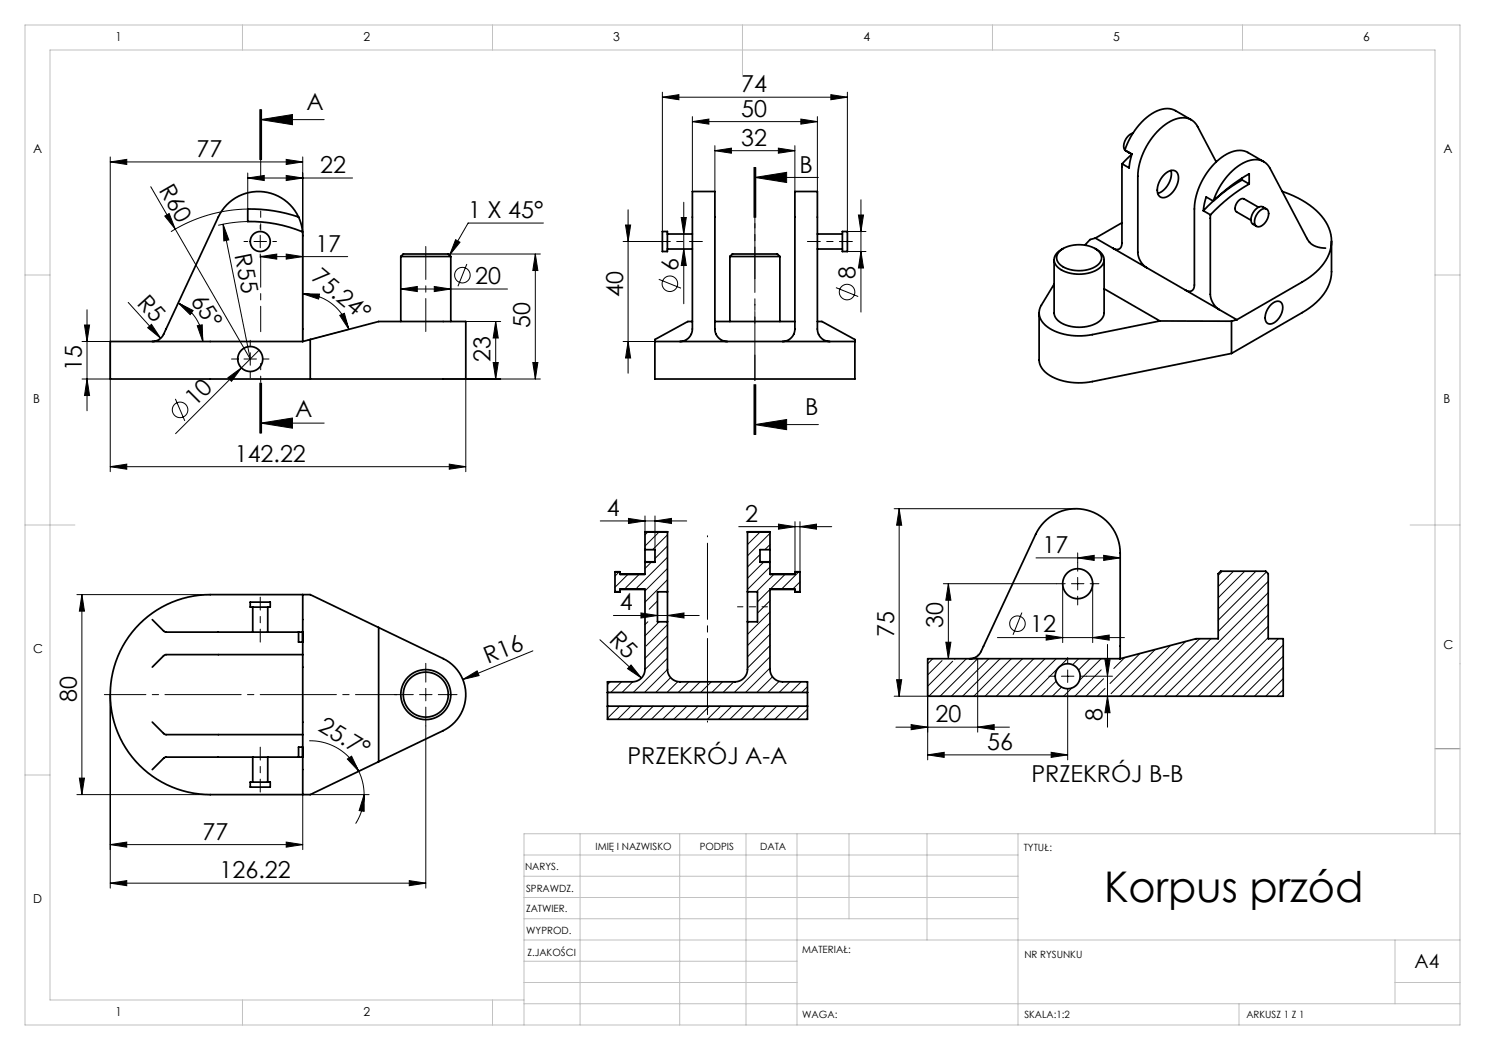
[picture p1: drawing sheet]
<svg xmlns="http://www.w3.org/2000/svg" width="297mm" height="210mm" viewBox="0 0 297 210" stroke-linecap="round" stroke-linejoin="round" font-family="sans-serif">
<g fill="none" stroke="#000" stroke-width=".2">
<path d="M132.5 19.4l3.3-.5v1zM132.5 18.4v27.9M132.5 19.4h37M166.2 18.9l3.3 .5-3.3 .5zM169.5 18.4v27.9h3.7M22 32.4l3.4-.5v1zM22 31.4v62.9M22 32.4h38.5M30.2 37.3l19.8 34.5-5.4-27M49.5 34.6v7.2a30 30 0 0 0-15.3 4.5M49.5 35.6l3.4-.5v1zM49.5 35.6h21"/>
<path d="M52 21.9v10M52.1 23.9h12.7M52.1 23.9l6.4-1v2zM52.1 21.9v10M52.3 21.9v10M57.2 31.9l3.3 .5-3.3 .5zM57.2 35.1l3.3 .5-3.3 .5zM60.5 31.4v36.9M138.5 24.3l3.3-.5v1zM138.5 23.3v15M138.5 24.3h25M143 30.1l3.3-.5v1z"/>
<path d="M143 29.1v9.2M143 30.1h16M150.8 33.5v10M151 35.5l6.3-1v2zM151 33.5v10M151 35.5h12.7M151.2 33.5v10M155.7 29.6l3.3 .5-3.3 .5zM159 29.1v9.2M160.2 23.8l3.3 .5-3.3 .5zM163.5 23.3v15M172.2 40v22.4"/>
<path d="M33 43.2l.8-.5 1.2 3.1zM44.6 44.8l1.2 3.2-1 .2zM49.5 44.3a27.5 27.5 0 0 0-5.9 .8M50.8 48.3h2.5M52 47.1v2.5M52 51.3l3.4-.5v1zM52 51.3h17.5M57.2 50.8l3.3 .5-3.3 .5zM60.5 58.8h3.4l-.2 1zM60.5 58.8a9.5 9.5 0 0 1 9.3 7.1M80.2 57.8l3.3-.5v1zM80.2 57.8h21.3"/>
<path d="M86.9 57.3l3.3 .5-3.3 .5zM89.7 50.8h18.4M91.1 47.9l.9 .5-2.1 2.7zM93.4 52.8l-1.8 4.5M107.1 50.8v25M107.1 50.8l.5 3.3h-1zM108.7 44.6h-15.1l-3.7 6.5M124.6 48.3h6.9M125.1 45h1l-.5 3.3zM125.6 42v32.7M131.8 55.9l4.4 1.7M136.2 43.5h1.1l-.5 3.3z"/>
<path d="M136.8 49.8l.5 3.3h-1.1zM136.8 40.5v20.3M167.2 57.5l4.4 1.8M169.5 50.3h3.7M171.7 43h1l-.5 3.3zM172.2 50.3l.5 3.3h-1zM16.4 75.8h5.6M16.4 68.3h5.6M16.9 65h1l-.5 3.3zM17.4 75.8l.5 3.3h-1zM17.4 62v20.2M25.6 60.5l6.5 7.2"/>
<path d="M29.5 65.5l.8-.6 1.8 2.8zM35.1 79.8l1.9 4.4M35.6 60.6l3 1.5-.6 .8zM35.6 60.6a8.5 8.5 0 0 1 5 7.7M39.4 65.2l1-.2 .2 3.3zM45.6 75.5l2.7-1.9-2 2.7zM48.8 71.8h2.5M50 70.6v2.5M51.8 70l-16.7 16.7M52 76.6v10M52.1 76.6v10M52.3 76.6v10z"/>
<path d="M67.9 63.1l1-.4 .9 3.2zM69.8 65.9l-8.3 2.1M88.6 75.8h19.5M93.2 64.3h6.9M93.2 75.8v18.5M98.6 72.5h1l-.5 3.3zM99.1 64.3v11.5M99.1 64.3l.5 3.3h-1zM106.6 72.5h1l-.5 3.3zM124.6 68.3h6.4M125.6 68.3l.5 3.3h-1zM150.8 76.9v10"/>
<path d="M151 76.9v10M151.2 76.9v10M22 93.3l3.4-.5v1zM22 93.3h71.2M52.1 84.6h12.7M52.1 84.6l6.4-1v2zM89.9 92.8l3.3 .5-3.3 .5zM151 84.9l6.3-1v2zM151 84.9h12.7M15.4 118.9h26.6M16.4 118.9v40M16.4 118.9l.5 3.3h-1z"/>
<path d="M120.1 104.2h17.2M123.8 114.4l-.8 .8M125.6 114.9l-2.6 2.6M125.7 103.7l3.3 .5-3.3 .5zM127.8 114.9l-2.6 2.6M129 103.2v3.2M129.6 106.4l-.6 .6M130.3 112.4l-1.3 1.3M131 104.2l3.3-.5v1zM131 103.2v6.7M131.8 106.4l-2.8 2.8M133.5 107l-3 2.9"/>
<path d="M133.5 109.2l-2.5 2.5M133.5 111.4l-6.1 6.1M133.5 113.7l-4.5 4.5M133.5 115.9l-4.5 4.5M133.5 118.2l-.2 .2M147.7 105.3h18.6M149.8 106.4l-.3 .3M152 110.9l-2.5 2.5M152 106.4l-2.5 2.5M152.7 112.4l-3.2 3.3M154 108.9l-1 1M154 113.4l-4.5 4.5"/>
<path d="M154 106.7l-4.5 4.5M154.8 114.9l-3.5 3.5M155.7 104.8l3.3 .5-3.3 .5zM157 114.9l-5.5 5.5M159 104.3v10.1M159.8 114.4l-3.5 3.5M160 116.4l-1.5 1.5M160 105.3l3.3-.5v1zM160 104.3v10.1M178.8 101.7h36.4M179.8 101.7l.5 3.3h-1zM179.8 101.7v37.5"/>
<path d="M188.7 116.7h22.6M189.7 116.7v15M189.7 116.7l.5 3.3h-1zM207.2 111.6h16.8M212.5 116.7v11.8M214.3 116.7h2.5M215.5 111.6l3.3-.5v1zM215.5 110.6v1.9M215.5 115.5v2.5M218.5 116.7v11.8M220.7 111.1l3.3 .5-3.3 .5zM244.5 114.2l-.9 .9"/>
<path d="M246.7 114.2l-3.1 3.1M248.9 114.2l-5.3 5.3M251.2 114.2l-7.6 7.6M253.3 114.4l-9.7 9.6M253.6 116.3l-10 10M253.6 118.5l-20.7 20.7M22 138.9v38.7M83.9 138.9h2.5M85.2 137.7v2.5M92.6 135.9l2.8-1.7 .4 .9zM106.6 130.2l-14 5.7M120 128l8.3 7.6"/>
<path d="M122.1 136.4l-.6 .5M122.7 123.1h17.1M124.3 136.4l-2.1 2.1M126.2 133l2.1 2.6-2.8-1.9zM126.5 136.4l-2.1 2.1M128.2 122.6l3.3 .5-3.3 .5zM129.6 124.4l-.6 .5M131.5 120.2l-1.7 1.6M131.8 124.4l-2.8 2.8M133.5 129.4l-4.5 4.5M133.5 131.7l-6.8 6.8M133.5 124.9l-4.3 4.3"/>
<path d="M133.5 127.2l-4.5 4.5M133.5 123.1l3.3-.5v1zM133.5 133.9l-4.6 4.6M134.1 135.5l-2.9 3M135.6 136.3l-2.2 2.2M137.8 136.4l-2.2 2.1M140 136.4l-2.1 2.1M142.3 136.4l-2.2 2.1M144.5 136.4l-2.1 2.1M146.8 136.4l-2.2 2.1M149.8 124.4l-.3 .2M154 120.1l-2.5 2.5"/>
<path d="M154 122.4l-4.5 4.5M154 124.6l-4.5 4.5M154 126.9l-4.5 4.5M154 129.1l-4.5 4.5M154 131.4l-7.1 7.1M154 133.6l-4.9 4.9M154.5 135.4l-3.1 3.1M155.8 136.3l-2.2 2.2M158 136.4l-2.2 2.1M160.2 136.4l-2.1 2.1M161.5 137.3l-1.2 1.2M178.8 139.2h6.7v12.8"/>
<path d="M179.3 135.9h1l-.5 3.3zM186.5 131.7l-1 1.1M188 139.2l7.5-7.5v14.7M188.4 132.1l-2.9 2.9M189.2 128.4h1l-.5 3.3zM190.5 132.2l-5 5M191 131.7l-.1 .2M193.3 131.7l-7.5 7.5M197.8 131.7l-7.5 7.5M199.5 127.5h25.4M200 131.7l-7.5 7.5M202.3 131.7l-7.5 7.5"/>
<path d="M204.4 122.5l-1.8 4.5M204.5 131.7l-7.5 7.5M206.8 131.7l-7.5 7.5M209 131.7l-7.5 7.5M209.2 127l3.3 .5-3.3 .5zM211.2 136.2l-3 3M211.2 131.7l-7.5 7.5M212.3 135.2h2.5M212.3 137.4l-1.8 1.8M213.5 131.7l-7.5 7.5M213.5 139v13M213.5 134v2.5"/>
<path d="M214.4 137.6l-1.7 1.6M215.7 131.7l-1.2 1.2M217.3 135.2h5.2M218 131.7l-2.3 2.3M218.5 127.5l3.3-.5v1zM220.2 131.7l-4.3 4.4M220.2 134l-5.2 5.2M220.7 135.7l-3.5 3.5M221 131.9h1l-.5 3.3zM221 137.7l-1.5 1.5M221.5 139.2l.5 3.3h-1zM221.5 128.9v16.5"/>
<path d="M225 131.5l-2.2 2.2M228 130.7l-6 6M231.1 129.9l-8.9 8.8M234.1 129.1l-10.2 10.1M237.1 128.3l-10.9 10.9M239.9 127.7l-11.5 11.5M242.2 127.7l-11.5 11.5M253.6 120.8l-18.4 18.4M253.6 123l-16.2 16.2M253.6 125.3l-13.9 13.9M253.6 127.5l-11.7 11.7M255.7 127.7l-11.5 11.5"/>
<path d="M256.6 129l-10.2 10.2M256.6 131.2l-8 8M256.6 133.5l-5.7 5.7M256.6 135.7l-3.5 3.5M256.6 138l-1.2 1.2M15.4 158.9h26.6M15.9 155.6h1l-.5 3.3zM60.5 158.9v11M61.8 148.2a10.8 10.8 0 0 1 10 6.1M62 158.9h11.8M69.5 151.8l.8-.6 1.5 3.1zM71.8 154.3a10.8 10.8 0 0 1 1 4.6"/>
<path d="M72.8 158.9v3.4l-1-.2zM72.8 158.9a10.8 10.8 0 0 1-1.7 5.8M85.2 145.2v32.4M121.7 141.2l-.2 .2M123.9 141.2l-2.4 2.5M126.2 141.2l-2.7 2.7M128.4 141.2l-2.6 2.7M130.7 141.2l-2.7 2.7M132.9 141.2l-2.6 2.7M135.1 141.2l-2.6 2.7M137.4 141.2l-2.6 2.7M139.6 141.2l-2.6 2.7"/>
<path d="M141.9 141.2l-2.6 2.7M144.1 141.2l-2.6 2.7M146.4 141.2l-2.7 2.7M148.6 141.2l-2.6 2.7M150.9 141.2l-2.7 2.7M153.1 141.2l-2.6 2.7M155.4 141.2l-2.7 2.7M157.6 141.2l-2.6 2.7M159.8 141.2l-2.6 2.7M161.5 141.8l-2 2.1M179.2 145.4h22.7M182.2 144.9l3.3 .5-3.3 .5z"/>
<path d="M185.5 151l3.3-.5v1zM185.5 151h28M195.5 145.4l3.3-.5v1zM210.2 150.5l3.3 .5-3.3 .5zM22 168.9l3.3-.5v1zM22 176.6l3.3-.5v1zM22 168.9h38.5M22 176.6h63.2M57.2 168.4l3.3 .5-3.3 .5zM81.9 176.1l3.3 .5-3.3 .5z"/>
<circle cx="92.5" cy="55" r="1.56"/>
<circle cx="134" cy="56.7" r="1.56"/>
<circle cx="169.4" cy="58.4" r="1.56"/>
<circle cx="36" cy="82" r="1.56"/>
<circle cx="203.5" cy="124.7" r="1.56"/>
</g>
<g fill="none" stroke="#c0c0c0" stroke-width=".2">
<path d="M5 5h287v200h-287zM48.5 5v5M98.5 5v5M148.5 5v10M198.5 5v5M248.5 5v5M5 55h5M287 55h5M5 105h10M282 105h10M194.5 131.7h2M195.5 130.7v2"/>
<path d="M5 155h5M104.8 179.5h98.8M104.8 175.3h98.8M104.8 171h98.8M116 166.8v38.2M135.9 166.8v38.2M149.2 166.8v38.2M159.4 166.8v38.2M169.8 166.8v17M185.4 166.8v21.2M203.6 166.8v38.2M287 166.8v-156.8h-277v190h94.8"/>
<path d="M292 166.8h-187.2v38.2M104.8 183.8h98.8M104.8 196.5h54.6M104.8 192.3h54.6M104.8 188h187.2M279 196.5h13M279 188v12.8M48.5 200v5M98.5 200v5M104.8 200.8h187.2M247.8 200.8v4.2"/>
</g>
<path d="M20.9 138.9h58.5" fill="none" stroke="#000" stroke-width=".2" stroke-dasharray="15.2 1.3 1.3 1.3" stroke-dashoffset="6.9"/>
<path d="M140.5 48.3h-9M161.5 48.3h9M52 128.4v-9M52 158.4v-9" fill="none" stroke="#000" stroke-width=".2" stroke-dasharray="15.2 1.3 1.3 1.3" stroke-dashoffset="12.6"/>
<g fill="none" stroke="#000" stroke-width=".2" stroke-dasharray="15.2 1.3 1.3 1.3">
<path d="M49.5 48.3h-.7M52 45.8v-.7M52 50.8v.8M54.5 48.3h.8M47.5 71.8h-1.2M50 69.3v-1.2M50 74.3v1.3M52.5 71.8h1.3M213 116.7h-1.7M215.5 114.2v-1.7M215.5 119.2v1.8M218 116.7h1.8"/>
<path d="M82.7 138.9h-3.8M85.2 136.4v-3.7M87.7 138.9h3.7M211 135.2h-1.2M213.5 132.7v-1.2M213.5 137.7v1.3M216 135.2h1.3M85.2 141.4v3.8"/>
</g>
<path d="M85.2 49.3v17" fill="none" stroke="#000" stroke-width=".2" stroke-dasharray="15.2 1.3 1.3 1.3" stroke-dashoffset="8.6"/>
<path d="M151 76.1v-31.4" fill="none" stroke="#000" stroke-width=".2" stroke-dasharray="15.2 1.3 1.3 1.3" stroke-dashoffset="1.4"/>
<path d="M147.5 121.4h6" fill="none" stroke="#000" stroke-width=".2" stroke-dasharray="15.2 1.3 1.3 1.3" stroke-dashoffset="14.1"/>
<path d="M141.5 144.4v-37.2" fill="none" stroke="#000" stroke-width=".2" stroke-dasharray="15.2 1.3 1.3 1.3" stroke-dashoffset="-1.5"/>
<path d="M52.1 21.9v64.7" fill="none" stroke="#000" stroke-width=".2" stroke-dasharray="6.3 1.3 1.3 1.3 5.1" stroke-dashoffset="1.3"/>
<path d="M151 86.9v-53.4" fill="none" stroke="#000" stroke-width=".2" stroke-dasharray="6.3 1.3 1.3 1.3 5.1" stroke-dashoffset="-.7"/>
<path d="M287 149.8h5" fill="none" stroke="#808080" stroke-width=".2"/>
<g fill="#000">
<path d="M33 43.2l.8-.5 1.2 3.1zM44.6 44.8l1.2 3.2-1 .2zM91.1 47.9l.9 .5-2.1 2.7zM29.5 65.5l.8-.6 1.8 2.8zM45.6 75.5l2.7-1.9-2 2.7zM92.6 135.9l2.8-1.7 .4 .9zM126.2 133l2.1 2.6-2.8-1.9z"/>
<path d="M22 32.4l3.4-.5v1zM57.2 31.9l3.3 .5-3.3 .5zM80.2 57.8l3.3-.5v1zM86.9 57.3l3.3 .5-3.3 .5zM49.5 35.6l3.4-.5v1zM57.2 35.1l3.3 .5-3.3 .5zM22 93.3l3.4-.5v1zM89.9 92.8l3.3 .5-3.3 .5zM132.5 19.4l3.3-.5v1zM166.2 18.9l3.3 .5-3.3 .5zM128.2 122.6l3.3 .5-3.3 .5zM133.5 123.1l3.3-.5v1zM155.7 104.8l3.3 .5-3.3 .5zM160 105.3l3.3-.5v1zM215.5 111.6l3.3-.5v1zM220.7 111.1l3.3 .5-3.3 .5z"/>
<path d="M52.1 23.9l6.4-1v2zM52.1 84.6l6.4-1v2z"/>
<path d="M138.5 24.3l3.3-.5v1zM160.2 23.8l3.3 .5-3.3 .5zM143 30.1l3.3-.5v1zM155.7 29.6l3.3 .5-3.3 .5z"/>
<path d="M57.2 50.8l3.3 .5-3.3 .5zM52 51.3l3.4-.5v1zM57.2 168.4l3.3 .5-3.3 .5zM22 168.9l3.3-.5v1zM81.9 176.1l3.3 .5-3.3 .5zM22 176.6l3.3-.5v1zM131 104.2l3.3-.5v1zM125.7 103.7l3.3 .5-3.3 .5zM210.2 150.5l3.3 .5-3.3 .5zM185.5 151l3.3-.5v1z"/>
<path d="M60.5 58.8l3.2 1 .2-1zM67.9 63.1l1.9 2.8-.9-3.2z"/>
<path d="M107.1 50.8l.5 3.3h-1zM106.6 72.5h1l-.5 3.3zM99.1 64.3l.5 3.3h-1zM98.6 72.5h1l-.5 3.3zM136.2 43.5h1.1l-.5 3.3zM136.8 49.8l.5 3.3h-1.1zM125.1 45h1l-.5 3.3zM125.6 68.3l.5 3.3h-1zM189.7 116.7l.5 3.3h-1zM189.2 128.4h1l-.5 3.3zM221 131.9h1l-.5 3.3zM221.5 139.2l.5 3.3h-1zM179.8 101.7l.5 3.3h-1zM179.3 135.9h1l-.5 3.3z"/>
<path d="M17.4 75.8l.5 3.3h-1zM16.9 65h1l-.5 3.3zM172.2 50.3l.5 3.3h-1zM171.7 43h1l-.5 3.3z"/>
<path d="M39.4 65.2l1-.2 .2 3.3zM35.6 60.6l3 1.5-.6 .8z"/>
<path d="M151 84.9l6.3-1v2zM151 35.5l6.3-1v2z"/>
<path d="M218.5 127.5l3.3-.5v1zM209.2 127l3.3 .5-3.3 .5z"/>
<path d="M15.9 155.6h1l-.5 3.3zM16.4 118.9l.5 3.3h-1z"/>
<path d="M72.8 158.9v3.4l-1-.2zM69.5 151.8l.8-.6 1.5 3.1z"/>
<path d="M195.5 145.4l3.3-.5v1zM182.2 144.9l3.3 .5-3.3 .5z"/>
</g>
<g fill="none" stroke="#000" stroke-width=".35">
<path d="M224.4 32.8v15.8a1.08 1.08 0 0 1-.5 1.2 1.08 1.08 0 0 1-1.3-.1M225.7 30.4l.4 .3M226.4 30.8l-2 2M226.4 30.8l-.6 2.8-1.4-.8M226.6 26.6a2.76 2.76 0 0 0-1.7 3.3l1 .7M232.7 35a1.93 1.93 0 0 1 2.6-.7 3.4 3.4 0 0 1-.8 4.1 2.14 2.14 0 0 1-2.5 .9 2.67 2.67 0 0 1 0-3.2zM234.2 34.1a4.3 4.3 0 0 1-2.7 4.6M238.3 24l-3.2-1.9a4.8 4.8 0 0 0-5.2 1 14.4 14.4 0 0 0-4.9 6.9l1.4 .8M243.2 32.4l-3.7-7.1a3.5 3.5 0 0 0-4.9-1.3 13.6 13.6 0 0 0-7 11.3v15.2a3.9 3.9 0 0 0 1.7 3M248.4 36l-2.9 1.9-2.7 2.2M248.4 35.6v.4M248.4 36l1.4 .8"/>
<path d="M249.8 36.8a33.1 33.1 0 0 0-7.7 6.2M249.8 36.8v-2a34.9 34.9 0 0 0-7.1 5.4M252.8 32.3l-3.2-1.8a4.8 4.8 0 0 0-5.3 1 14 14 0 0 0-5.4 10.3v15.2a1.08 1.08 0 0 1-.5 1.2 1.08 1.08 0 0 1-1.3-.2M256.4 38.3a15.4 15.4 0 0 1 9.1 6.7 7.4 7.4 0 0 1-1.7 8.8l-2.6 2.1-13.8 8M59.7 43.4a8.9 8.9 0 0 0-8-5.1 8.9 8.9 0 0 0-8 5.1l-10.5 22.4a3.1 3.1 0 0 1-2.4 2.5h-.3M59.7 43.4a30 30 0 0 0-10.2-1.6v2.5a27.5 27.5 0 0 1 11 2.1M59.7 43.4l.5 1.5 .3 1.5M60.5 46.4v21.9M80.2 51.3l.5-.5h9l.5 .5M80.2 51.3h10M80.2 51.3v13M90.2 51.3v13"/>
<path d="M132.5 46.3h1v4h-1zM133.5 46.8h5M133.5 49.8h5M146 51.3h10M146 51.3l.5-.5h9l.5 .5M146 51.3v13M156 51.3v13M163.5 46.8h5M163.5 49.8h5M168.5 46.3h1v4h-1zM210.8 51.9v10.7a3.3 3.3 0 0 0 2.9 2.6 7 7 0 0 0 6.6-1.4l.4-.6 .1-.6v-10.7M210.8 56.8l-2.5 4.2a3.1 3.1 0 0 0 1.2 4.4 11.9 11.9 0 0 0 9 1.5l13.5-2.7"/>
<path d="M211.9 50.3a6.4 6.4 0 0 1 7.9 0 1.79 1.79 0 0 1-.5 2.9 6.5 6.5 0 0 1-7.6-.6 1.67 1.67 0 0 1 .2-2.3zM212.6 49.7a2.32 2.32 0 0 0-1.5 3.2 6.1 6.1 0 0 0 5.8 1.9 4.3 4.3 0 0 0 3.9-2.5 2.49 2.49 0 0 0-1.8-2.6M219.1 47.6l-1.1 .3-1 1.1M219.1 47.6l28.3 16.3M220.8 57.8l11.2 6.4M224.4 44.6l-5.3 3M240.7 42.1l1.4 .9M242.1 43v15.8a3.9 3.9 0 0 0 1.7 3.1M242.6 40.2l-1.9 1.9M242.7 40.2a12.8 12.8 0 0 1 6.9-8 3.4 3.4 0 0 1 4.4 1.5l7.4 14a3.7 3.7 0 0 0 3.7 1.9M242.7 40.2l-1.5-.8-.5 2.7M251.7 41.4l-2.9-1.6a1.79 1.79 0 0 0-1.8 2.1l.3 .5 2.9 1.6"/>
<path d="M251.8 42.4a1.09 1.09 0 0 1 1.8-.2 2.64 2.64 0 0 1-2.1 3.1 1.23 1.23 0 0 1-.5-1.7zM253.3 41.8a1.51 1.51 0 0 0-1.3-.5 2.61 2.61 0 0 0-1.5 3.4l.8 .6M266.3 48.2v6.2a9.2 9.2 0 0 1-4.4 7.2l-15.6 9.1M22 68.3h38.5l15.2-4h17.5v11.5h-71.2zM62 67.9v7.9M131 68.3h40M136 68.3a2.5 2.5 0 0 0 2.5-2.5v-27.5h4.5v27.5a2.5 2.5 0 0 0 2.5 2.5M138.5 64.3h-.9l-6.6 3.6v7.9h40v-7.9l-6.6-3.6h-.9M143 64.3h16M156.5 68.3a2.5 2.5 0 0 0 2.5-2.5v-27.5h4.5v27.5a2.5 2.5 0 0 0 2.5 2.5M207.8 62.6v9.4a4.3 4.3 0 0 0 3.2 3.6 12.9 12.9 0 0 0 7.5 .7l27.8-5.6M232 64.2h14.3"/>
<path d="M246.3 64.2v6.5M247.4 63.9l-1.1 .3M254.2 60.9a1.35 1.35 0 0 1 2.2-.2 3.3 3.3 0 0 1-2.4 4.1 1.18 1.18 0 0 1-1-1.6l.4-1.1zM60.5 118.9v7.5M129 112.4h.1M129 112.4v2.5h-5v-.5h-1v4h1v-.5h5v16a2.5 2.5 0 0 1-2.5 2.5h-5v2.1M129 109.9h2v2.5h-2M129 112.4h2M129 112.4v-6h4.5v12M133.5 118.4v6M133.5 118.4h-2v6h2M149.5 118.4v6"/>
<path d="M149.5 118.4h2v6h-2M152 112.4h2M154 112.4h.1M154 112.4v2.5h5v-.5h1v4h-1v-.5h-5v16a2.5 2.5 0 0 0 2.5 2.5h5v2.1M154 112.4v-6h-4.5v12M154 109.9h-2v2.5h2M27.9 124.8a20 20 0 0 1 14.1-5.9h20l26.6 12.8a8 8 0 0 1 4.6 7.2 8 8 0 0 1-4.6 7.2l-26.6 12.8h-20a20 20 0 0 1-18.4-12.3 20 20 0 0 1 4.3-21.8zM30.5 123.9l2.2 2.3 .5 .2h26.5M50 120.4h4v1h-4zM50.5 121.4v5M53.5 121.4v5M59.7 126.4v2h.8v-2"/>
<path d="M59.7 126.4h.8M60.5 126.4h.1M60.5 130.9h-27.3l-.5 .3-2.2 2.2M60.5 130.9v16M60.5 126.4v4.5M75.7 125.5v26.8M121.5 138.5v2.7M121.5 138.5h40M133.5 124.4v9.5a2.5 2.5 0 0 0 2.5 2.5h11a2.5 2.5 0 0 0 2.5-2.5v-9.5M161.5 138.5v2.7M185.5 131.7h38.5l15.2-4h4.4v-13l.5-.5h9l.5 .5v13h3v11.5h-71.1zM193.9 131.7a2.75 2.75 0 0 0 2.6-2.1l10.6-22.7a8.9 8.9 0 0 1 10-4.9 8.9 8.9 0 0 1 6.9 8.6v21.1"/>
<path d="M30.5 144.4l2.2 2.3 .5 .2h27.3M50 156.4h4v1h-4zM50.5 151.4v5M53.5 151.4v5M59.7 151.4v-2h.8v2M59.7 151.4h-26.5l-.5 .3-2.2 2.2M59.7 151.4h.8M60.5 151.4h.1M60.5 151.4v7.5M60.5 146.9v4.5M121.5 141.2v2.7h40v-2.7M121.5 141.2h40"/>
<circle cx="52" cy="48.3" r="2"/>
<circle cx="50" cy="71.8" r="2.5"/>
<circle cx="215.5" cy="116.7" r="3"/>
<circle cx="85.2" cy="138.9" r="5"/>
<circle cx="85.2" cy="138.9" r="4.5"/>
<circle cx="213.5" cy="135.2" r="2.5"/>
</g>
<text font-size="8.5" x="220.8" y="180.3">Korpus przód</text>
<g font-size="4.7">
<text x="61.3" y="21.9">A</text>
<text x="148.2" y="23.3">50</text>
<text x="148.2" y="18.4">74</text>
<text x="148.2" y="29.1">32</text>
<text x="39.3" y="31.4">77</text>
<text x="64" y="34.6">22</text>
<text x="159.9" y="34.6">B</text>
<text x="31.7" y="38" transform="rotate(60 31.7 38)">R60</text>
<text x="93.6" y="43.6">1 X 45°</text>
<text x="46.9" y="51.1" transform="rotate(79 46.9 51.1)">R55</text>
<text x="63.1" y="50.3">17</text>
<text x="62.1" y="55.9" transform="rotate(40 62.1 55.9)">75.24°</text>
<text x="95" y="56.7">20</text>
<text x="124.6" y="59.4" transform="rotate(-90 124.6 59.4)">40</text>
<text x="135.7" y="54.2" transform="rotate(-90 135.7 54.2)">6</text>
<text x="171.1" y="55.8" transform="rotate(-90 171.1 55.8)">8</text>
<text x="27.3" y="60.8" transform="rotate(48 27.3 60.8)">R5</text>
<text x="38" y="60.1" transform="rotate(56 38 60.1)">65°</text>
<text x="106.1" y="65.5" transform="rotate(-90 106.1 65.5)">50</text>
<text x="16.4" y="74.1" transform="rotate(-90 16.4 74.1)">15</text>
<text x="98.1" y="72.3" transform="rotate(-90 98.1 72.3)">23</text>
<text x="39" y="81.4" transform="rotate(-45 39 81.4)">10</text>
<text x="59.1" y="83.4">A</text>
<text x="161" y="82.9">B</text>
<text x="47" y="92.3">142.22</text>
<text x="121.3" y="103.2">4</text>
<text x="149" y="104.3">2</text>
<text x="208.5" y="110.6">17</text>
<text x="124" y="122.1">4</text>
<text x="188.7" y="125.6" transform="rotate(-90 188.7 125.6)">30</text>
<text x="121.6" y="128.1" transform="rotate(44 121.6 128.1)">R5</text>
<text x="178.8" y="127.3" transform="rotate(-90 178.8 127.3)">75</text>
<text x="206.1" y="126.5">12</text>
<text x="97.6" y="132.8" transform="rotate(-22 97.6 132.8)">R16</text>
<text x="15.4" y="140.3" transform="rotate(-90 15.4 140.3)">80</text>
<text x="63.4" y="146" transform="rotate(31 63.4 146)">25.7°</text>
<text x="187.1" y="144.4">20</text>
<text x="197.5" y="150">56</text>
<text x="220.5" y="144.1" transform="rotate(-90 220.5 144.1)">8</text>
<text x="125.5" y="152.9">PRZEKRÓJ A-A</text>
<text x="206.3" y="156.5">PRZEKRÓJ B-B</text>
<text x="40.5" y="167.9">77</text>
<text x="43.9" y="175.6">126.22</text>
</g>
<text font-size="3.9" x="282.9" y="193.6">A4</text>
<g font-size="2.5">
<text x="23.1" y="8.2">1</text>
<text x="72.7" y="8.2">2</text>
<text x="122.7" y="8.2">3</text>
<text x="172.7" y="8.2">4</text>
<text x="222.7" y="8.2">5</text>
<text x="272.7" y="8.2">6</text>
<text x="6.7" y="30.7">A</text>
<text x="288.7" y="30.7">A</text>
<text x="6.7" y="80.7">B</text>
<text x="288.7" y="80.7">B</text>
<text x="6.7" y="130.7">C</text>
<text x="288.7" y="129.7">C</text>
<text x="6.7" y="180.7">D</text>
<text x="23.1" y="203.2">1</text>
<text x="72.7" y="203.2">2</text>
</g>
<g font-size="2">
<text x="119.1" y="170">IMIĘ I NAZWISKO</text>
<text x="139.9" y="169.9">PODPIS</text>
<text x="152" y="169.9">DATA</text>
<text x="204.8" y="170.2">TYTUŁ:</text>
<text x="105" y="174.1">NARYS.</text>
<text x="105.2" y="178.3">SPRAWDZ.</text>
<text x="105.2" y="182.4">ZATWIER.</text>
<text x="105.3" y="186.8">WYPROD.</text>
<text x="105.5" y="191.1">Z.JAKOŚCI</text>
<text x="160.4" y="190.5">MATERIAŁ:</text>
<text x="204.9" y="191.6">NR RYSUNKU</text>
<text x="160.4" y="203.5">WAGA:</text>
<text x="204.9" y="203.6">SKALA:1:2</text>
<text x="249.3" y="203.6">ARKUSZ 1 Z 1</text>
</g>
</svg>
